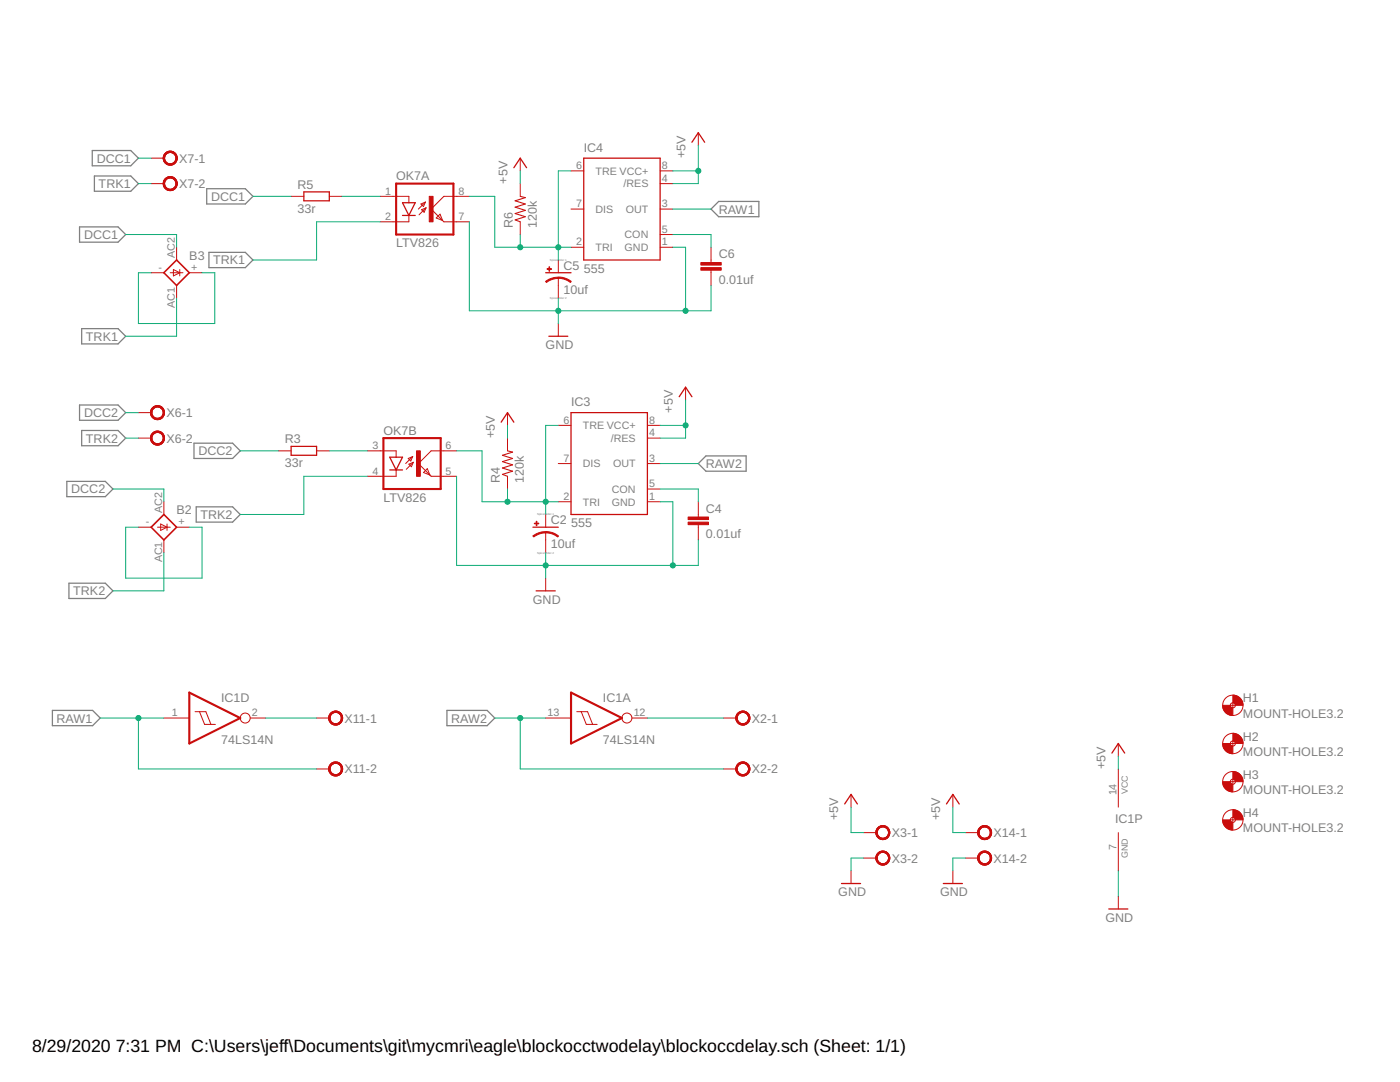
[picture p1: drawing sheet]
<svg xmlns="http://www.w3.org/2000/svg" width="279mm" height="216mm" viewBox="0 0 279 216" stroke-linecap="round" stroke-linejoin="round" font-family="sans-serif">
<g fill="none" stroke="#808080" stroke-width=".25">
<path d="M18.4 30h7.7l1.5 1.6-1.5 1.5h-7.7zM18.8 35.1h7.3l1.5 1.5-1.5 1.6h-7.3zM41.3 37.7h7.7l1.5 1.5-1.5 1.5h-7.7zM15.9 45.3h7.7l1.5 1.5-1.5 1.5h-7.7zM41.7 50.4h7.3l1.5 1.5-1.5 1.5h-7.3zM143.4 40.2h8v3h-8l-1.5-1.5zM16.3 65.6h7.3l1.5 1.5-1.5 1.5h-7.3zM13.3 96.1h7.7l1.5 1.5-1.5 1.5h-7.7zM15.9 80.8h7.7l1.5 1.5-1.5 1.6h-7.7zM16.3 85.9h7.3l1.5 1.5-1.5 1.5h-7.3zM38.7 88.4h7.7l1.5 1.6-1.5 1.5h-7.7zM139.4 92.5l1.5-1.5h8v3h-8z"/>
<path d="M13.8 116.4h7.2l1.5 1.5-1.5 1.5h-7.2zM39.2 101.1h7.2l1.5 1.6-1.5 1.5h-7.2zM10.5 141.8h8l1.5 1.5-1.5 1.5h-8zM89.2 141.8h8l1.5 1.5-1.5 1.5h-8z"/>
</g>
<path d="M79.1 36.6h11.4v10.2h-11.4zM76.5 87.4h11.4v10.2h-11.4zM37.8 138.2l10.1 5.1-10.1 5.1zM114 138.2l10.1 5.1-10.1 5.1z" fill="none" stroke="#c90d0c" stroke-width=".42"/>
<g fill="none" stroke="#c90d0c" stroke-width=".2">
<path d="M30.2 36.6h2.5M30.2 31.6h2.5M58.1 39.2h2.5M65.7 39.2h2.6M75.9 39.2h5.7v1.2M93.7 39.2h-5.1l-2.6 2.5 2.6 2.6h5.1M103.8 31.6v2.5M103.8 36.6v2.6M114 34.1h2.5M131.7 34.1h2.6M131.7 36.6h2.6M139.4 26.5v2.5"/>
<path d="M30.2 54.4h2.5M34 54.4h2.5M34.6 53.8l1.3 .6-1.3 .7zM35.2 49.3v2.6M35.2 57v2.5M35.9 53.8v1.3M37.8 54.4h2.5M81.6 43v1.3h-5.7M84 40.7l.9-.4-.4 .9zM84.1 41.8l.9-.3-.4 .9zM84.9 40.3l-1.4 1.4M85 41.5l-1.4 1.4"/>
<path d="M87.8 42.7l.5 1.3-1.2-.5zM103.8 44.3v2.5M111.4 51.9v2.5M111.4 55.4v4.1M114 41.7h2.5M114 49.3h2.5M131.7 41.7h2.6M131.7 49.3h2.6M131.7 46.8h2.6M141.9 49.3v3.1M141.9 53.9v3.1M111.4 64.6v2.5"/>
<path d="M136.8 77.3v2.5M27.6 87.4h2.6M27.6 82.3h2.6M55.6 90h2.5M63.2 90h2.5M73.3 90h5.8v1.2M79.1 93.8v1.2h-5.8M81.5 91.5l.9-.4-.4 .9zM81.6 92.6l.9-.4-.4 .9zM82.4 91.1l-1.4 1.4M82.5 92.2l-1.4 1.4M85.3 93.5l.5 1.3-1.3-.5z"/>
<path d="M91.1 90h-5.1l-2.5 2.5 2.5 2.5h5.1M101.3 82.3v2.6M101.3 87.4v2.6M101.3 95v2.6M111.4 84.9h2.6M111.4 92.5h2.6M129.2 84.9h2.5M129.2 92.5h2.5M129.2 97.6h2.5M129.2 87.4h2.5M27.6 105.2h2.6M31.4 105.2h2.6"/>
<path d="M32.1 104.6l1.2 .6-1.2 .6zM32.7 100.1v2.6M32.7 107.7v2.6M33.3 104.6v1.2M35.2 105.2h2.6M108.9 102.7v2.5M108.9 106.2v4.1M108.9 115.4v2.5M111.4 100.1h2.6M129.2 100.1h2.5M139.4 100.1v3.1M139.4 104.7v3"/>
<path d="M32.7 143.3h5.1M38.9 142h2.2l1 2.5M39.8 142l1 2.5h2.2M49.9 143.3h3.1M63.2 143.3h2.5M63.2 153.4h2.5M108.9 143.3h5.1M115.1 142h2.2l1 2.5M116 142l1 2.5h2.2M126.1 143.3h3.1M144.4 143.3h2.6M144.4 153.4h2.6"/>
<path d="M169.8 158.5v2.6M190.2 158.5v2.6M223.2 148.4v2.5M223.2 153.4v7.7M245.5 140.7h1M245.5 148.4h1M245.5 156h1M246 140.2v1M246 147.8v1.1M246 155.5v1M169.8 173.8v2.5M172.4 166.1h2.5"/>
<path d="M172.4 171.2h2.5M190.2 173.8v2.5M192.7 166.1h2.5M192.7 171.2h2.5M223.2 166.1v7.7M223.2 178.8v2.6M245.5 163.6h1M246 163.1v1"/>
<circle cx="48.9" cy="143.3" r=".99"/>
<circle cx="125.1" cy="143.3" r=".99"/>
<circle cx="246" cy="156" r="2.03"/>
<circle cx="246" cy="140.7" r="2.03"/>
<circle cx="246" cy="148.4" r="2.03"/>
<circle cx="246" cy="148.4" r=".51"/>
<circle cx="246" cy="156" r=".51"/>
<circle cx="246" cy="140.7" r=".51"/>
<circle cx="246" cy="163.6" r="2.03"/>
<circle cx="246" cy="163.6" r=".51"/>
</g>
<g fill="#c90d0c" stroke="#c90d0c" stroke-width=".2">
<path d="M147.2 142.3a1.4 1.4 0 0 1 2.3 .3 1.4 1.4 0 0 1-.9 2 1.4 1.4 0 0 1-1.7-1.3h.2a1.15 1.15 0 0 1 1.6-1.1 1.15 1.15 0 0 1 .3 1.9 1.15 1.15 0 0 1-1.8-.5l-.1-.3h-.2z" fill-rule="evenodd"/>
<path d="M147.2 142.3a1.4 1.4 0 0 1 2.3 .3 1.4 1.4 0 0 1-.9 2 1.4 1.4 0 0 1-1.7-1.3h.2a1.15 1.15 0 0 1 1.6-1.1 1.15 1.15 0 0 1 .3 1.9 1.15 1.15 0 0 1-1.8-.5l-.1-.3h-.2z" fill-rule="evenodd"/>
<path d="M147.2 142.3a1.4 1.4 0 0 1 2.3 .3 1.4 1.4 0 0 1-.9 2 1.4 1.4 0 0 1-1.7-1.3h.2a1.15 1.15 0 0 1 1.6-1.1 1.15 1.15 0 0 1 .3 1.9 1.15 1.15 0 0 1-1.8-.5l-.1-.3h-.2z" fill-rule="evenodd"/>
<path d="M147.2 152.5a1.4 1.4 0 0 1 2.3 .2 1.4 1.4 0 0 1-.9 2.1 1.4 1.4 0 0 1-1.7-1.4h.2a1.15 1.15 0 0 1 1.6-1 1.15 1.15 0 0 1 .3 1.9 1.15 1.15 0 0 1-1.8-.6l-.1-.3h-.2z" fill-rule="evenodd"/>
<path d="M147.2 152.5a1.4 1.4 0 0 1 2.3 .2 1.4 1.4 0 0 1-.9 2.1 1.4 1.4 0 0 1-1.7-1.4h.2a1.15 1.15 0 0 1 1.6-1 1.15 1.15 0 0 1 .3 1.9 1.15 1.15 0 0 1-1.8-.6l-.1-.3h-.2z" fill-rule="evenodd"/>
<path d="M147.2 152.5a1.4 1.4 0 0 1 2.3 .2 1.4 1.4 0 0 1-.9 2.1 1.4 1.4 0 0 1-1.7-1.4h.2a1.15 1.15 0 0 1 1.6-1 1.15 1.15 0 0 1 .3 1.9 1.15 1.15 0 0 1-1.8-.6l-.1-.3h-.2z" fill-rule="evenodd"/>
<path d="M175.2 165.2a1.39 1.39 0 0 1 2.2 .2 1.39 1.39 0 0 1-.8 2.1 1.39 1.39 0 0 1-1.8-1.4h.2a1.15 1.15 0 0 1 1.7-1 1.15 1.15 0 0 1 .2 1.9 1.15 1.15 0 0 1-1.8-.6l-.1-.3h-.2z" fill-rule="evenodd"/>
<path d="M175.2 165.2a1.39 1.39 0 0 1 2.2 .2 1.39 1.39 0 0 1-.8 2.1 1.39 1.39 0 0 1-1.8-1.4h.2a1.15 1.15 0 0 1 1.7-1 1.15 1.15 0 0 1 .2 1.9 1.15 1.15 0 0 1-1.8-.6l-.1-.3h-.2z" fill-rule="evenodd"/>
<path d="M175.2 165.2a1.39 1.39 0 0 1 2.2 .2 1.39 1.39 0 0 1-.8 2.1 1.39 1.39 0 0 1-1.8-1.4h.2a1.15 1.15 0 0 1 1.7-1 1.15 1.15 0 0 1 .2 1.9 1.15 1.15 0 0 1-1.8-.6l-.1-.3h-.2z" fill-rule="evenodd"/>
<path d="M175.2 170.3a1.39 1.39 0 0 1 2.2 .2 1.39 1.39 0 0 1-.8 2.1 1.39 1.39 0 0 1-1.8-1.4h.2a1.15 1.15 0 0 1 1.7-1.1 1.15 1.15 0 0 1 .2 1.9 1.15 1.15 0 0 1-1.8-.5l-.1-.3h-.2z" fill-rule="evenodd"/>
<path d="M175.2 170.3a1.39 1.39 0 0 1 2.2 .2 1.39 1.39 0 0 1-.8 2.1 1.39 1.39 0 0 1-1.8-1.4h.2a1.15 1.15 0 0 1 1.7-1.1 1.15 1.15 0 0 1 .2 1.9 1.15 1.15 0 0 1-1.8-.5l-.1-.3h-.2z" fill-rule="evenodd"/>
<path d="M175.2 170.3a1.39 1.39 0 0 1 2.2 .2 1.39 1.39 0 0 1-.8 2.1 1.39 1.39 0 0 1-1.8-1.4h.2a1.15 1.15 0 0 1 1.7-1.1 1.15 1.15 0 0 1 .2 1.9 1.15 1.15 0 0 1-1.8-.5l-.1-.3h-.2z" fill-rule="evenodd"/>
<path d="M246 138.7a2.04 2.04 0 0 1 2.1 2h-1.6l-.1-.3-.4-.2z" fill-rule="evenodd"/>
<path d="M244 140.7h1.5l.2 .5h.3v1.6a1.97 1.97 0 0 1-2-2.1z" fill-rule="evenodd"/>
<path d="M246 146.3a2.04 2.04 0 0 1 2.1 2.1h-1.6l-.1-.3-.4-.3z" fill-rule="evenodd"/>
<path d="M244 148.4h1.5l.2 .4 .3 .1v1.5a1.97 1.97 0 0 1-2-2z" fill-rule="evenodd"/>
<path d="M30.4 81.4a1.39 1.39 0 0 1 2.2 .2 1.39 1.39 0 0 1-.8 2.1 1.39 1.39 0 0 1-1.8-1.4h.3a1.15 1.15 0 0 1 1.6-1 1.15 1.15 0 0 1 .3 1.9 1.15 1.15 0 0 1-1.9-.6v-.3h-.3z" fill-rule="evenodd"/>
<path d="M30.4 81.4a1.39 1.39 0 0 1 2.2 .2 1.39 1.39 0 0 1-.8 2.1 1.39 1.39 0 0 1-1.8-1.4h.3a1.15 1.15 0 0 1 1.6-1 1.15 1.15 0 0 1 .3 1.9 1.15 1.15 0 0 1-1.9-.6v-.3h-.3z" fill-rule="evenodd"/>
<path d="M30.4 81.4a1.39 1.39 0 0 1 2.2 .2 1.39 1.39 0 0 1-.8 2.1 1.39 1.39 0 0 1-1.8-1.4h.3a1.15 1.15 0 0 1 1.6-1 1.15 1.15 0 0 1 .3 1.9 1.15 1.15 0 0 1-1.9-.6v-.3h-.3z" fill-rule="evenodd"/>
<path d="M30.4 86.5a1.39 1.39 0 0 1 2.2 .2 1.39 1.39 0 0 1-.8 2.1 1.39 1.39 0 0 1-1.8-1.4h.3a1.15 1.15 0 0 1 1.6-1 1.15 1.15 0 0 1 .3 1.9 1.15 1.15 0 0 1-1.9-.6v-.3h-.3z" fill-rule="evenodd"/>
<path d="M30.4 86.5a1.39 1.39 0 0 1 2.2 .2 1.39 1.39 0 0 1-.8 2.1 1.39 1.39 0 0 1-1.8-1.4h.3a1.15 1.15 0 0 1 1.6-1 1.15 1.15 0 0 1 .3 1.9 1.15 1.15 0 0 1-1.9-.6v-.3h-.3z" fill-rule="evenodd"/>
<path d="M30.4 86.5a1.39 1.39 0 0 1 2.2 .2 1.39 1.39 0 0 1-.8 2.1 1.39 1.39 0 0 1-1.8-1.4h.3a1.15 1.15 0 0 1 1.6-1 1.15 1.15 0 0 1 .3 1.9 1.15 1.15 0 0 1-1.9-.6v-.3h-.3z" fill-rule="evenodd"/>
<path d="M108.9 106.1h.3a3.9 3.9 0 0 1 2.3 .9l-.2 .1-1.4-.7-1-.1z" fill-rule="evenodd"/>
<path d="M106.3 106.9l1.2-.6 1.4-.2v.2l-1 .2-1.4 .6z" fill-rule="evenodd"/>
<path d="M33 30.6a1.39 1.39 0 0 1 2.2 .2 1.39 1.39 0 0 1-.9 2.1 1.39 1.39 0 0 1-1.7-1.3h.2a1.15 1.15 0 0 1 1.6-1.1 1.15 1.15 0 0 1 .3 1.9 1.15 1.15 0 0 1-1.8-.6l-.1-.2h-.2z" fill-rule="evenodd"/>
<path d="M33 30.6a1.39 1.39 0 0 1 2.2 .2 1.39 1.39 0 0 1-.9 2.1 1.39 1.39 0 0 1-1.7-1.3h.2a1.15 1.15 0 0 1 1.6-1.1 1.15 1.15 0 0 1 .3 1.9 1.15 1.15 0 0 1-1.8-.6l-.1-.2h-.2z" fill-rule="evenodd"/>
<path d="M33 30.6a1.39 1.39 0 0 1 2.2 .2 1.39 1.39 0 0 1-.9 2.1 1.39 1.39 0 0 1-1.7-1.3h.2a1.15 1.15 0 0 1 1.6-1.1 1.15 1.15 0 0 1 .3 1.9 1.15 1.15 0 0 1-1.8-.6l-.1-.2h-.2z" fill-rule="evenodd"/>
<path d="M33 35.7a1.39 1.39 0 0 1 2.2 .2 1.39 1.39 0 0 1-.9 2.1 1.39 1.39 0 0 1-1.7-1.4h.2a1.15 1.15 0 0 1 1.6-1 1.15 1.15 0 0 1 .3 1.9 1.15 1.15 0 0 1-1.8-.6l-.1-.3h-.2z" fill-rule="evenodd"/>
<path d="M33 35.7a1.39 1.39 0 0 1 2.2 .2 1.39 1.39 0 0 1-.9 2.1 1.39 1.39 0 0 1-1.7-1.4h.2a1.15 1.15 0 0 1 1.6-1 1.15 1.15 0 0 1 .3 1.9 1.15 1.15 0 0 1-1.8-.6l-.1-.3h-.2z" fill-rule="evenodd"/>
<path d="M33 35.7a1.39 1.39 0 0 1 2.2 .2 1.39 1.39 0 0 1-.9 2.1 1.39 1.39 0 0 1-1.7-1.4h.2a1.15 1.15 0 0 1 1.6-1 1.15 1.15 0 0 1 .3 1.9 1.15 1.15 0 0 1-1.8-.6l-.1-.3h-.2z" fill-rule="evenodd"/>
<path d="M111.4 55.3l1.4 .2 1.2 .7-.2 .2-1.3-.7-1.1-.2z" fill-rule="evenodd"/>
<path d="M108.9 56.2l1.2-.7 1.3-.2v.3l-1 .1-1.3 .7z" fill-rule="evenodd"/>
<path d="M66 142.3a1.4 1.4 0 0 1 2.2 .3 1.4 1.4 0 0 1-.8 2 1.4 1.4 0 0 1-1.8-1.3h.2a1.14 1.14 0 0 1 1.7-1.1 1.14 1.14 0 0 1 .2 1.9 1.14 1.14 0 0 1-1.8-.5l-.1-.3h-.2z" fill-rule="evenodd"/>
<path d="M66 142.3a1.4 1.4 0 0 1 2.2 .3 1.4 1.4 0 0 1-.8 2 1.4 1.4 0 0 1-1.8-1.3h.2a1.14 1.14 0 0 1 1.7-1.1 1.14 1.14 0 0 1 .2 1.9 1.14 1.14 0 0 1-1.8-.5l-.1-.3h-.2z" fill-rule="evenodd"/>
<path d="M66 142.3a1.4 1.4 0 0 1 2.2 .3 1.4 1.4 0 0 1-.8 2 1.4 1.4 0 0 1-1.8-1.3h.2a1.14 1.14 0 0 1 1.7-1.1 1.14 1.14 0 0 1 .2 1.9 1.14 1.14 0 0 1-1.8-.5l-.1-.3h-.2z" fill-rule="evenodd"/>
<path d="M66 152.5a1.39 1.39 0 0 1 2.2 .2 1.39 1.39 0 0 1-.8 2.1 1.39 1.39 0 0 1-1.8-1.4h.2a1.14 1.14 0 0 1 1.7-1 1.14 1.14 0 0 1 .2 1.9 1.14 1.14 0 0 1-1.8-.6l-.1-.3h-.2z" fill-rule="evenodd"/>
<path d="M66 152.5a1.39 1.39 0 0 1 2.2 .2 1.39 1.39 0 0 1-.8 2.1 1.39 1.39 0 0 1-1.8-1.4h.2a1.14 1.14 0 0 1 1.7-1 1.14 1.14 0 0 1 .2 1.9 1.14 1.14 0 0 1-1.8-.6l-.1-.3h-.2z" fill-rule="evenodd"/>
<path d="M66 152.5a1.39 1.39 0 0 1 2.2 .2 1.39 1.39 0 0 1-.8 2.1 1.39 1.39 0 0 1-1.8-1.4h.2a1.14 1.14 0 0 1 1.7-1 1.14 1.14 0 0 1 .2 1.9 1.14 1.14 0 0 1-1.8-.6l-.1-.3h-.2z" fill-rule="evenodd"/>
<path d="M246 153.9a2.04 2.04 0 0 1 2.1 2.1h-1.6l-.1-.3-.4-.2z" fill-rule="evenodd"/>
<path d="M244 156h1.5l.2 .4 .3 .1v1.5a1.97 1.97 0 0 1-2-2z" fill-rule="evenodd"/>
<path d="M195.5 165.2a1.39 1.39 0 0 1 2.2 .2 1.39 1.39 0 0 1-.8 2.1 1.39 1.39 0 0 1-1.8-1.4h.3a1.14 1.14 0 0 1 1.6-1 1.14 1.14 0 0 1 .2 1.9 1.14 1.14 0 0 1-1.8-.6v-.3h-.3z" fill-rule="evenodd"/>
<path d="M195.5 165.2a1.39 1.39 0 0 1 2.2 .2 1.39 1.39 0 0 1-.8 2.1 1.39 1.39 0 0 1-1.8-1.4h.3a1.14 1.14 0 0 1 1.6-1 1.14 1.14 0 0 1 .2 1.9 1.14 1.14 0 0 1-1.8-.6v-.3h-.3z" fill-rule="evenodd"/>
<path d="M195.5 165.2a1.39 1.39 0 0 1 2.2 .2 1.39 1.39 0 0 1-.8 2.1 1.39 1.39 0 0 1-1.8-1.4h.3a1.14 1.14 0 0 1 1.6-1 1.14 1.14 0 0 1 .2 1.9 1.14 1.14 0 0 1-1.8-.6v-.3h-.3z" fill-rule="evenodd"/>
<path d="M195.5 170.3a1.39 1.39 0 0 1 2.2 .2 1.39 1.39 0 0 1-.8 2.1 1.39 1.39 0 0 1-1.8-1.4h.3a1.14 1.14 0 0 1 1.6-1.1 1.14 1.14 0 0 1 .2 1.9 1.14 1.14 0 0 1-1.8-.5v-.3h-.3z" fill-rule="evenodd"/>
<path d="M195.5 170.3a1.39 1.39 0 0 1 2.2 .2 1.39 1.39 0 0 1-.8 2.1 1.39 1.39 0 0 1-1.8-1.4h.3a1.14 1.14 0 0 1 1.6-1.1 1.14 1.14 0 0 1 .2 1.9 1.14 1.14 0 0 1-1.8-.5v-.3h-.3z" fill-rule="evenodd"/>
<path d="M195.5 170.3a1.39 1.39 0 0 1 2.2 .2 1.39 1.39 0 0 1-.8 2.1 1.39 1.39 0 0 1-1.8-1.4h.3a1.14 1.14 0 0 1 1.6-1.1 1.14 1.14 0 0 1 .2 1.9 1.14 1.14 0 0 1-1.8-.5v-.3h-.3z" fill-rule="evenodd"/>
<path d="M246 161.6a2 2 0 0 1 2.1 2h-1.6l-.1-.3-.4-.2z" fill-rule="evenodd"/>
<path d="M244 163.6h1.5l.2 .4 .3 .1v1.5a2 2 0 0 1-2-2z" fill-rule="evenodd"/>
</g>
<g fill="none" stroke="#c90d0c" stroke-width=".25">
<path d="M60.6 38.3h5.1v1.8h-5.1zM102.6 33.5l1.2-1.9 1.3 1.9M116.5 31.6h15.2v20.3h-15.2zM138.1 28.4l1.3-1.9 1.2 1.9M80.3 40.4h2.6l-1.3 2.6zM80.3 43h2.6M108.9 54.4h5.1M109.5 67.1h3.8M135.6 79.2l1.2-1.9 1.3 1.9M58.1 89.1h5.1v1.7h-5.1zM77.8 91.2h2.5l-1.2 2.6zM77.8 93.8h2.5"/>
<path d="M100 84.2l1.3-1.9 1.3 1.9M114 82.3h15.2v20.4h-15.2zM106.4 105.2h5M107 117.9h3.8M221.9 150.3l1.3-1.9 1.3 1.9M167.9 176.3h3.8M168.6 160.4l1.2-1.9 1.3 1.9M188.3 176.3h3.8M188.9 160.4l1.3-1.9 1.2 1.9M221.3 181.4h3.8"/>
</g>
<path d="M32.7 54.4l2.5-2.5 2.6 2.5-2.6 2.6zM30.2 105.2l2.5-2.5 2.5 2.5-2.5 2.5z" fill="none" stroke="#c90d0c" stroke-width=".32"/>
<g fill="#c90d0c" stroke="#c90d0c" stroke-width=".2">
<path d="M106.6 104.4h.9v.1h-.9z"/>
<path d="M107 104h.1v.9h-.1z"/>
<path d="M137.3 104.2h4.1v.5h-4.1z"/>
<path d="M137.3 103.2h4.1v.5h-4.1z"/>
<path d="M109.2 53.6h.9v.1h-.9z"/>
<path d="M109.6 53.2h.1v.9h-.1z"/>
<path d="M139.9 53.4h4v.5h-4z"/>
<path d="M139.9 52.4h4v.5h-4z"/>
<path d="M85.7 39.2h.7v5.1h-.7z"/>
<path d="M83.1 90h.8v5h-.8z"/>
</g>
<path d="M103.8 39.2l1 .2-2 .7 2 .6-2 .6 2 .7-2 .6 2 .6-2 .7 1 .4M101.3 90l1 .2-2 .6 2 .7-2 .6 2 .7-2 .6 2 .6-2 .7 1 .3" fill="none" stroke="#c90d0c" stroke-width=".21"/>
<g fill="none" stroke="#0dab76" stroke-width=".2">
<path d="M27.6 36.6h2.6M27.6 31.6h2.6M50.5 39.2h7.6M68.3 39.2h7.6M93.7 39.2h5v10.1h15.3M103.8 34.1v2.5M114 34.1h-2.6v17.8M134.3 34.1h5.1M139.4 29v7.6h-5.1M25.1 46.8h10.1v2.5M30.2 54.4h-2.6v10.2h15.3v-10.2h-2.6M35.2 59.5v7.6h-10.1"/>
<path d="M75.9 44.3h-12.7v7.6h-12.7M93.7 44.3v17.7h48.2v-5M103.8 46.8v2.5M111.4 59.5v5.1M134.3 49.3h2.5v12.7M134.3 46.8h7.6v2.5M134.3 41.7h7.6M136.8 79.8v7.6h-5.1M22.5 97.6h10.2v2.5M25.1 87.4h2.5M25.1 82.3h2.5M47.9 90h7.7"/>
<path d="M65.7 90h7.6M73.3 95h-12.7v7.7h-12.7M91.1 95v17.8h48.3v-5.1M91.1 90h5.1v10.1h15.2M101.3 84.9v2.5M101.3 97.6v2.5M111.4 84.9h-2.5v17.8M131.7 84.9h5.1M131.7 97.6h7.7v2.5M131.7 92.5h7.7M27.6 105.2h-2.5v10.2h15.2v-10.2h-2.5M32.7 110.3v7.6h-10.2"/>
<path d="M108.9 110.3v5.1M131.7 100.1h2.6v12.7M20 143.3h12.7M27.6 143.3v10.1h35.6M53 143.3h10.2M98.7 143.3h10.2M103.8 143.3v10.1h40.6M129.2 143.3h15.2M223.2 150.9v2.5M169.8 161.1v5h2.6M172.4 171.2h-2.6v2.6M190.2 161.1v5h2.5"/>
<path d="M192.7 171.2h-2.5v2.6M223.2 173.8v5"/>
</g>
<g fill="#0dab76" stroke="#0dab76" stroke-width=".2">
<circle cx="136.8" cy="84.9" r=".51"/>
<circle cx="139.4" cy="34.1" r=".51"/>
<circle cx="108.9" cy="112.8" r=".51"/>
<circle cx="134.3" cy="112.8" r=".51"/>
<circle cx="111.4" cy="62" r=".51"/>
<circle cx="136.8" cy="62" r=".51"/>
<circle cx="101.3" cy="100.1" r=".51"/>
<circle cx="108.9" cy="100.1" r=".51"/>
<circle cx="103.8" cy="49.3" r=".51"/>
<circle cx="111.4" cy="49.3" r=".51"/>
<circle cx="27.6" cy="143.3" r=".51"/>
<circle cx="103.8" cy="143.3" r=".51"/>
</g>
<g font-size="3.5">
<text x="6.4" y="209.9">8/29/2020</text>
<text x="23.1" y="209.9">7:31 PM C:\Users\jeff\Documents\git\mycmri\eagle\blockocctwodelay\blockoccdelay.sch (Sheet: 1/1)</text>
</g>
<g font-size="2.5" fill="#808080">
<text x="19.3" y="32.4">DCC1</text>
<text x="35.8" y="32.4">X7-1</text>
<text x="116.5" y="30.3">IC4</text>
<text x="136.8" y="31.6" transform="rotate(-90 136.8 31.6)">+5V</text>
<text x="19.7" y="37.5">TRK1</text>
<text x="35.8" y="37.5">X7-2</text>
<text x="42.2" y="40.1">DCC1</text>
<text x="59.4" y="37.7">R5</text>
<text x="79.1" y="36">OK7A</text>
<text x="101.3" y="36.6" transform="rotate(-90 101.3 36.6)">+5V</text>
<text x="16.8" y="47.7">DCC1</text>
<text x="59.4" y="42.5">33r</text>
<text x="102.3" y="45.5" transform="rotate(-90 102.3 45.5)">R6</text>
<text x="107.1" y="45.5" transform="rotate(-90 107.1 45.5)">120k</text>
<text x="143.4" y="42.6">RAW1</text>
<text x="37.8" y="51.9">B3</text>
<text x="42.5" y="52.8">TRK1</text>
<text x="79.1" y="49.3">LTV826</text>
<text x="112.4" y="53.8">C5</text>
<text x="143.4" y="51.5">C6</text>
<text x="112.4" y="58.6">10uf</text>
<text x="116.5" y="54.4">555</text>
<text x="143.4" y="56.6">0.01uf</text>
<text x="17.1" y="68">TRK1</text>
<text x="108.9" y="69.6">GND</text>
<text x="16.8" y="83.2">DCC2</text>
<text x="33.2" y="83.2">X6-1</text>
<text x="114" y="81.1">IC3</text>
<text x="134.3" y="82.3" transform="rotate(-90 134.3 82.3)">+5V</text>
<text x="17.1" y="88.3">TRK2</text>
<text x="33.2" y="88.3">X6-2</text>
<text x="56.8" y="88.5">R3</text>
<text x="76.5" y="86.8">OK7B</text>
<text x="98.7" y="87.4" transform="rotate(-90 98.7 87.4)">+5V</text>
<text x="39.6" y="90.8">DCC2</text>
<text x="56.8" y="93.3">33r</text>
<text x="140.9" y="93.4">RAW2</text>
<text x="14.2" y="98.5">DCC2</text>
<text x="76.5" y="100.1">LTV826</text>
<text x="99.8" y="96.3" transform="rotate(-90 99.8 96.3)">R4</text>
<text x="104.6" y="96.3" transform="rotate(-90 104.6 96.3)">120k</text>
<text x="35.2" y="102.7">B2</text>
<text x="40" y="103.5">TRK2</text>
<text x="109.9" y="104.6">C2</text>
<text x="114" y="105.2">555</text>
<text x="140.9" y="107.4">0.01uf</text>
<text x="140.9" y="102.3">C4</text>
<text x="109.9" y="109.4">10uf</text>
<text x="14.6" y="118.8">TRK2</text>
<text x="106.4" y="120.4">GND</text>
<text x="44.1" y="140.1">IC1D</text>
<text x="120.3" y="140.1">IC1A</text>
<text x="248.1" y="143.2">MOUNT-HOLE3.2</text>
<text x="248.1" y="140.2">H1</text>
<text x="11.3" y="144.2">RAW1</text>
<text x="44.1" y="148.4">74LS14N</text>
<text x="68.8" y="144.2">X11-1</text>
<text x="90" y="144.2">RAW2</text>
<text x="120.3" y="148.4">74LS14N</text>
<text x="150" y="144.2">X2-1</text>
<text x="248.1" y="147.8">H2</text>
<text x="68.8" y="154.3">X11-2</text>
<text x="150" y="154.3">X2-2</text>
<text x="220.6" y="153.4" transform="rotate(-90 220.6 153.4)">+5V</text>
<text x="248.1" y="150.8">MOUNT-HOLE3.2</text>
<text x="248.1" y="155.4">H3</text>
<text x="248.1" y="158.4">MOUNT-HOLE3.2</text>
<text x="167.3" y="163.6" transform="rotate(-90 167.3 163.6)">+5V</text>
<text x="178" y="167">X3-1</text>
<text x="187.6" y="163.6" transform="rotate(-90 187.6 163.6)">+5V</text>
<text x="198.3" y="167">X14-1</text>
<text x="222.5" y="164.2">IC1P</text>
<text x="248.1" y="166.1">MOUNT-HOLE3.2</text>
<text x="248.1" y="163">H4</text>
<text x="178" y="172.1">X3-2</text>
<text x="198.3" y="172.1">X14-2</text>
<text x="167.3" y="178.8">GND</text>
<text x="187.6" y="178.8">GND</text>
<text x="220.6" y="183.9">GND</text>
</g>
<g font-size="2.1" fill="#808080">
<text x="115" y="33.7">6</text>
<text x="118.8" y="34.9">TRE VCC+</text>
<text x="132.1" y="33.7">8</text>
<text x="76.9" y="38.8">1</text>
<text x="91.5" y="38.8">8</text>
<text x="115" y="41.4">7</text>
<text x="124.4" y="37.4">/RES</text>
<text x="132.1" y="41.4">3</text>
<text x="132.1" y="36.3">4</text>
<text x="76.9" y="43.9">2</text>
<text x="91.5" y="43.9">7</text>
<text x="118.8" y="42.5">DIS</text>
<text x="124.6" y="47.6">CON</text>
<text x="124.9" y="42.5">OUT</text>
<text x="132.1" y="46.4">5</text>
<text x="34.9" y="51.5" transform="rotate(-90 34.9 51.5)">AC2</text>
<text x="115" y="49">2</text>
<text x="118.8" y="50.1">TRI</text>
<text x="124.6" y="50.1">GND</text>
<text x="132.1" y="49">1</text>
<text x="31.6" y="54.1">-</text>
<text x="38.1" y="54.1">+</text>
<text x="34.9" y="61.5" transform="rotate(-90 34.9 61.5)">AC1</text>
<text x="74.3" y="89.6">3</text>
<text x="88.9" y="89.6">6</text>
<text x="112.4" y="84.5">6</text>
<text x="116.3" y="85.6">TRE VCC+</text>
<text x="121.9" y="88.2">/RES</text>
<text x="129.6" y="84.5">8</text>
<text x="129.6" y="87.1">4</text>
<text x="74.3" y="94.7">4</text>
<text x="88.9" y="94.7">5</text>
<text x="112.4" y="92.1">7</text>
<text x="116.3" y="93.3">DIS</text>
<text x="122.3" y="93.3">OUT</text>
<text x="129.6" y="92.1">3</text>
<text x="112.4" y="99.8">2</text>
<text x="116.3" y="100.9">TRI</text>
<text x="122.1" y="100.9">GND</text>
<text x="122.1" y="98.3">CON</text>
<text x="129.6" y="99.8">1</text>
<text x="129.6" y="97.2">5</text>
<text x="29.1" y="104.8">-</text>
<text x="32.3" y="102.3" transform="rotate(-90 32.3 102.3)">AC2</text>
<text x="35.6" y="104.8">+</text>
<text x="32.3" y="112.2" transform="rotate(-90 32.3 112.2)">AC1</text>
<text x="34.3" y="142.9">1</text>
<text x="50.3" y="142.9">2</text>
<text x="109.3" y="142.9">13</text>
<text x="126.5" y="142.9">12</text>
<text x="222.8" y="158.7" transform="rotate(-90 222.8 158.7)">14</text>
<text x="222.8" y="169.7" transform="rotate(-90 222.8 169.7)">7</text>
</g>
<g font-size="1.8" fill="#808080">
<text x="225.1" y="158.5" transform="rotate(-90 225.1 158.5)">VCC</text>
<text x="225.1" y="171.2" transform="rotate(-90 225.1 171.2)">GND</text>
</g>
<g font-size=".6" fill="#808080">
<text x="109.7" y="52.1">SpiceOrder 1</text>
<text x="109.7" y="59.7">SpiceOrder 2</text>
<text x="107.2" y="102.8">SpiceOrder 1</text>
<text x="107.2" y="110.5">SpiceOrder 2</text>
</g>
</svg>
